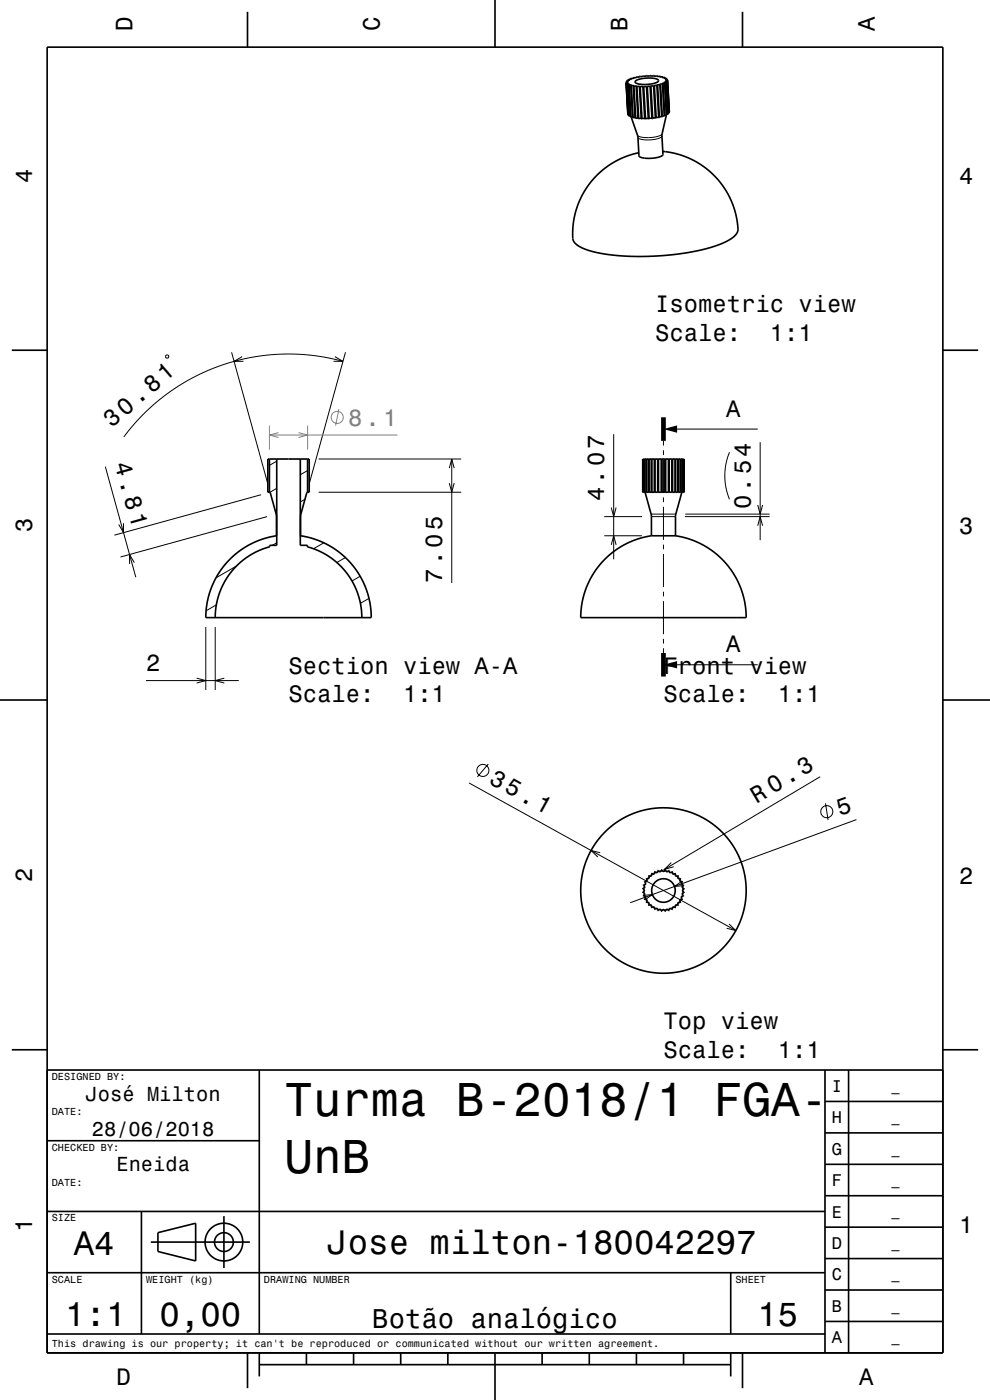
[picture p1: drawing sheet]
<svg xmlns="http://www.w3.org/2000/svg" width="210mm" height="297mm" viewBox="0 0 210 297" stroke-linecap="round" stroke-linejoin="round" font-family="sans-serif">
<g fill="none" stroke="#000" stroke-width=".21">
<path d="M140.4 28.8a3.6 3.6 0 0 1-3 .9l-1.5-.2-.6-.4M140.4 28.4a5.3 5.3 0 0 1-4 .7l-.8-.1-.4-.3M35.1 75.5l.2-.2h.3l.2 .5-.5 .2zM49.1 74.7l7.7 27.8M51.4 75.6l-1.8 1.1 2.1-.1M71 75.6l1.7 1.1-2-.1M72.7 76.7l-3.1-.8-3.5-.5-3.2-.3h-3.3l-3.2 .3-3 .4-2.9 .6-3.4 1-3 1.2-2.7 1.3-2.8 1.6-2.9 1.9-2.6 2-2.4 2.2-2.4 2.5-2 2.6M73.3 74.7l-7.7 27.8M22.3 99l6.5 23.5M58.7 97.8l-1.6 .9M65.2 99.8l-1.5 .9M67.6 97.4h30.2"/>
<path d="M95.3 99.3l.5-1.9 .5 1.9M95.8 97.4v26.3M130.2 92.1v26.6M140.7 93.5v1M140.7 95.5v1M140.7 97.5v7M143.6 91h17.1M154.7 95.9l-.7 2.4-.3 2.5 .3 2.7 .7 2.4M161.2 93.8v20.8M26.2 111v2l-1-1.7M28.5 119.4l-1-1.8v2M55.4 105l-31.1 8.5"/>
<path d="M56.7 109.6l-31.1 8.6M58.7 103.6l-1.4 .8M58.7 115.2l-.9 .5M58.7 109.4h-.1M63.8 112.2l-.1 .1M64.7 105.9l-1 .6M67.6 104.4h30.2M68.7 115.2l-2.2 1.2M73.3 118.3l-1.8 1M95.3 102.5l.5 1.9 .5-1.9M128.2 109.6h8M128.2 113.7h8"/>
<path d="M129.7 115.6l.5-1.9 .5 1.9M129.7 107.7l.5 1.9 .5-1.9M138.1 109.1h5.3M138.2 109.6h5.1M140.7 105.5v1M140.7 107.5v7M140.7 115.5v1M140.7 117.5v7M145.3 109.6h17.9M145.4 109.1h17.8M160.7 107.1l.5 2 .6-2M160.7 111.5l.5-1.9 .6 1.9"/>
<path d="M43.7 133v13.4M45.7 133v13.4M45.9 128.3l-2.2 1.3M50.2 120.1l-4.4 2.5M76.4 122.3l-1.7 1M78.3 126.9l-1.8 1.1M140.7 125.5v1M140.7 127.5v7M140.7 135.5v1M140.7 137.5v1M31 144.4h19.7M41.7 143.9l2 .5-2 .5"/>
<path d="M47.6 143.9l-1.9 .5 1.9 .5M143.6 141h17.1M99.5 166.1l56.6 31.3M103.6 162.1l-2.3 2.7M174 164.8l-33.3 19.8M175.1 170.4l.6 3.6M181.7 173.9l-48 17.6M127.3 180.9l-1.9-.5 1.4 1.4M136.4 190l2-.2-1.6 1.1M140.9 184.3l.1 .1M142.4 183l-1.4 1.4 1.9-.5M144.7 186.9l-1.6 1.2 2-.2"/>
<path d="M154.7 196l1.4 1.4-2-.5"/>
<circle cx="102.4" cy="163.4" r="1.28"/>
<circle cx="175.4" cy="172.2" r="1.28"/>
</g>
<g fill="none" stroke="#808080" stroke-width=".21">
<path d="M57.1 90.3v5.1M57.1 92.3h27.2M59.1 91.8l-2 .5 2 .5M63.3 91.8l1.9 .5-1.9 .5M65.2 90.3v5.1M71.9 86.8l-.7 3.5"/>
<circle cx="71.5" cy="88.5" r="1.28"/>
</g>
<g fill="none" stroke="#000" stroke-width=".35">
<path d="M10 10h190v277h-190zM52.5 2.5v7.5M105 0v10M132.8 17.5l.4 .1-.3 .1M132.8 17.5l.4 6.8M132.9 17.3h.3l-.4 .2M132.9 17.3v.1M132.9 17.7h.4l-.2 .1M132.9 17.7l.4 6.8M133 17.1h.3l-.4 .2M133 17.1v.1M133.1 17.8v.1"/>
<path d="M133.1 17.8l.4 6.9M133.1 17.9h.5l-.2 .1M133.1 17.9l.4 6.8M133.3 16.9h.3l-.6 .2M133.3 16.9v.1M133.4 18l.1 .1M133.4 18l.4 6.8M133.5 18.1h.5l-.2 .1M133.5 18.1l.3 6.7M133.8 16.7h.1l-.6 .2M133.8 16.7v.1M133.8 18.2h.1"/>
<path d="M133.8 18.2l.4 6.7 .1 .1M133.9 18.2h.5l-.1 .1M133.9 18.2l.4 6.8M134.3 16.5l.1 .1-.6 .1M134.3 16.5v.1M134.3 18.3h.2M134.3 18.3l.4 6.8h.1M134.5 18.3h.4l.1 .1M134.5 18.3l.3 6.8M134.8 17.2a5.9 5.9 0 0 1 4.8-.2 .52 .52 0 0 1-.6 .6 6.1 6.1 0 0 1-4.2-.1zM134.9 16.3l-.1 .2h-.5M134.9 16.3v.2"/>
<path d="M135 18.4h.1M135 18.4l.3 6.8h.2M135.1 18.4h.5M135.1 18.4l.4 6.8M135.6 16.2l-.7 .1M135.6 16.2v.1M135.6 18.4h.2M135.6 18.4l.4 6.8h.2M135.8 18.4h.6M135.8 18.4l.4 6.8M136.4 18.4l.4 6.8h.1M136.5 16.1l-.9 .1"/>
<path d="M136.5 16.1h.1M136.5 18.4h-.1M136.5 18.4h.1M136.5 18.4l.4 6.8M137.1 16.1h.1M137.1 16.1h-.6M137.1 18.4l.4 6.8M137.1 18.4h-.6M137.1 18.4h.1M137.3 16v.1M137.3 16l-.2 .1M137.3 18.4h.1"/>
<path d="M137.3 18.4h-.2M137.3 18.4l.4 6.8M137.9 16l-.6 .1M137.9 16h.1M137.9 18.4h-.6M137.9 18.4h.1M137.9 18.4l.4 6.7M138 16h.8M138 16v.1M138.1 18.4h-.2M138.1 18.4l.4 6.7h-.2M138.6 18.3l-.5 .1"/>
<path d="M138.6 18.3l.4 6.8M138.8 18.2v.1M138.8 16l.7 .1M138.8 16v.1M138.8 18.3h-.2M138.8 18.3l.4 6.7-.2 .1M139.3 18.2h-.5M139.3 18.2l.4 6.7M139.5 16.1v.1h.6M139.5 16.1v.1M139.5 18.1l-.2 .1M139.5 18.1l.4 6.8h-.2"/>
<path d="M140 18h-.4l-.1 .1M140 18l.4 6.8M140.1 16.2l-.1 .1h.6M140.1 16.2v.1M140.1 18h-.1M140.1 18l.4 6.8h-.1M140.5 17.8l-.5 .1 .1 .1M140.5 17.8l.4 6.8M140.6 16.3l-.2 .1 .6 .1M140.6 16.3v.2M140.6 17.8h-.1M140.6 17.8l.4 6.8h-.1"/>
<path d="M141 17.6l-.5 .1 .1 .1M141 17.6l.4 6.8M141 16.5h-.2l.6 .1M141 16.5v.1M141.1 17.6h-.1M141.1 17.6l.3 6.8M141.3 17.4l-.4 .1 .2 .1M141.3 17.4l.4 6.8M141.4 16.6l-.3 .1 .4 .1M141.4 16.6v.2M141.4 17.4h-.1M141.4 17.4l.3 6.8"/>
<path d="M141.5 16.8l-.3 .1 .4 .1M141.5 16.8v.2M141.5 17.2l-.4 .1 .3 .1M141.5 17.2l.4 6.8M141.6 17l-.4 .1 .3 .1M141.6 17l.4 6.8M157.5 2.5v7.5M133.2 24.3h.1M133.2 24.4l.1 .1M133.4 24.5h-.1M133.7 24.6l-.2 .1M134.2 24.8h-.4"/>
<path d="M134.7 24.9l-.4 .1M135.3 25l-.5 .1M136 25.1l-.5 .1M136.8 25.2h-.6M137.5 25.2h-.6M137.7 25.2h-.2M138.3 25.1l-.6 .1M139 25.1h-.5M139.7 24.9l-.5 .1M140.4 24.8h-.5M140.6 32.1l3.2 .6 2.6 1 2.6 1.4 2.3 1.9 1.9 2.3 1.5 2.4 1.1 2.7 .6 3a2.82 2.82 0 0 1-1.8 3.5l-3.4 1.4-4.7 1.2-5 .6-5.4 .3-5-.2-4.3-.6-3.4-1-1-.6-.6-.7a3.1 3.1 0 0 1-.3-2.2l.3-2.8 .8-2.8 1.1-2.5 1.7-2.5 2.1-2.2 2.4-1.7 2.7-1.3 2.9-.9M140.9 24.6h-.4"/>
<path d="M141.3 24.4a15.5 15.5 0 0 0-.7 8.4 3.6 3.6 0 0 1-3 .8l-1.5-.2-.6-.4a15.6 15.6 0 0 0-1.6-8.2M141.4 24.4h-.4M141.7 24.2h-.3M141.9 24h-.2M141.9 23.8h.1M141.9 24h.1M142 23.8h.1M2.5 74.3h7.5M200 74.3h7.5M56.8 97.4h8.8v7h-.5l-1.3 4.9v4.4l3.1 .7 3 1.4 2.4 1.7 2.2 2.1 1.7 2.4 1.4 2.9 .9 3.1 .3 3h-35.1l.3-3.2 .7-2.7 1.3-2.9 1.9-2.7 2.4-2.2 2.5-1.7 2.9-1.3 3-.6-.1-4.6-1.3-4.7h-.5zM57.1 97.4v7M58.7 97.4v18.3h-1.5v.3l-2.1 .7-1.8 .9-2 1.5-2 1.9-1.6 2.3-1 2.2-.8 2.9-.2 2.6"/>
<path d="M63.7 97.4v18.3h1.5v.3l1.8 .6 1.8 .9 2.3 1.5 1.9 1.9 1.6 2.3 1.2 2.4 .7 2.7 .3 2.7M65.2 97.4v7M136.3 97.4h8.8v7h-8.8zM136.5 97.4v7M136.7 97.4v7M136.8 97.4v7M137.1 97.4v7M137.2 97.4v7M137.6 97.4v7M137.7 97.4v7M138.1 97.4v7M138.3 97.4v7"/>
<path d="M138.8 97.4v7M139 97.4v7M139.5 97.4v7M139.7 97.4v7M140.3 97.4v7M140.4 97.4v7M141 97.4v7M141.2 97.4v7M141.8 97.4v7M142 97.4v7M142.5 97.4v7M142.7 97.4v7"/>
<path d="M143.2 97.4v7M143.3 97.4v7M143.8 97.4v7M143.9 97.4v7M144.3 97.4v7M144.4 97.4v7M144.7 97.4v7M144.8 97.4v7M145 97.4v7M145.1 97.4v7M136.8 104.4l1.4 4.9v4.4M138.2 113.7l-2.9 .6-3 1.3-2.7 1.9-2.1 2-1.8 2.5-1.4 2.9-.9 3.1-.2 3h35.1l-.3-3.2-.8-2.9-1.4-2.9-1.8-2.4-2.1-2.1-2.5-1.7-2.7-1.3-3.4-.8"/>
<path d="M138.2 113.7h5.1M144.6 104.4l-1.3 4.9v4.4M0 148.5h10M200 148.5h10M137.6 185.9l.1-.2 .4 .1 .1-.2-.1-.2 .2-.1 .4 .1 .3-.5 .3 .2 .2-.1v-.3l.2-.1 .3 .3 .2-.1 .1-.3h.1l.3 .4 .2-.1 .1-.3h.2l.2 .4 .6-.2 .1 .4h.2l.2-.2 .2 .1v.4h.6v.4l.2 .1 .3-.2 .1 .2-.1 .4 .2 .1 .3-.1 .1 .2-.2 .4 .2 .1h.3l.1 .1-.3 .4 .2 .2h.3v.2l-.3 .3 .1 .2h.3v.2l-.3 .3v.2l.3 .1v.2l-.4 .2 .3 .5-.4 .2-.1 .2 .3 .2-.1 .2h-.4l-.1 .2 .2 .3-.1 .1h-.4l-.1 .6-.4-.1-.2 .2 .1 .3-.1 .1-.4-.2-.3 .5-.3-.2-.2 .1v.3l-.2 .1-.3-.3-.2 .1-.1 .3h-.2l-.2-.3h-.2l-.2 .3h-.1l-.2-.4-.6 .2-.1-.4h-.2l-.2 .2h-.2l-.1-.5-.6 .1 .1-.5-.3-.1-.2 .2-.1-.1 .1-.4-.6-.2 .1-.4-.1-.2-.3 .1-.1-.2 .2-.4-.1-.1-.3-.1v-.1l.3-.3-.1-.3h-.3l-.1-.2 .4-.2-.1-.3-.3-.1 .1-.2 .3-.2-.2-.5 .4-.1v-.3l-.2-.2 .1-.1 .4-.1v-.6h.4l.1-.2zM2.5 222.7h7.5M10 227h190M55 227v56M175 233.7h25M175 227v60M180 227v60M200 222.7h7.5"/>
<path d="M10 257h165M10 242h45M30 257v26M47.5 258v11M175 253.7h25M175 247h25M175 240.3h25M10 270h165M32 263.5h21M33.5 261.5l8-2v8l-8-2zM155 270v13M175 273.7h25"/>
<path d="M175 267h25M175 260.3h25M10 283h165M52.5 287v7.5M55 289.5h100M55 287v5M65 287v2.5M75 287v2.5M85 287v2.5M95 287v2.5M105 287v10M115 287v2.5"/>
<path d="M125 287v2.5M135 287v2.5M145 287v2.5M155 287v5M157.5 287v7.5M175 280.3h25"/>
<circle cx="140.7" cy="188.9" r="2.5"/>
<circle cx="140.7" cy="188.9" r="17.5"/>
<circle cx="47.5" cy="263.5" r="2"/>
<circle cx="47.5" cy="263.5" r="4"/>
</g>
<path d="M140.7 88.5v5M140.7 138.5v5" fill="none" stroke="#000" stroke-width="1" stroke-linecap="butt"/>
<g fill="#000">
<path d="M140.7 91l2.9-.7v1.5z" fill-rule="evenodd"/>
<path d="M140.7 141l2.9-.7v1.5z" fill-rule="evenodd"/>
</g>
<g font-size="10.1">
<text x="60.3" y="236.7">Turma B-2018/1 FGA-</text>
<text x="60.3" y="248.8">UnB</text>
</g>
<g font-size="7.2">
<text x="15.7" y="266.3">A4</text>
<text x="69.5" y="266.1">Jose milton-180042297</text>
<text x="13.8" y="281.3">1:1</text>
<text x="33.8" y="281.3">0,00</text>
<text x="160.7" y="281.3">15</text>
</g>
<text font-size="5.8" x="79" y="281.6">Botão analógico</text>
<g font-size="5">
<text x="28.1" y="6.5" transform="rotate(-90 28.1 6.5)">D</text>
<text x="80.6" y="6.5" transform="rotate(-90 80.6 6.5)">C</text>
<text x="133.1" y="6.5" transform="rotate(-90 133.1 6.5)">B</text>
<text x="185.6" y="6.5" transform="rotate(-90 185.6 6.5)">A</text>
<text x="6.8" y="38.7" transform="rotate(-90 6.8 38.7)">4</text>
<text x="203.5" y="39">4</text>
<text x="139" y="66.3">Isometric view</text>
<text x="139" y="72.3">Scale:</text>
<text x="163.3" y="72.3">1:1</text>
<text x="154.1" y="88.4">A</text>
<text x="23.7" y="90.8" transform="rotate(-41 23.7 90.8)">30.81</text>
<text x="24.3" y="98.5" transform="rotate(74 24.3 98.5)">4.81</text>
<text x="128.2" y="106.4" transform="rotate(-90 128.2 106.4)">4.07</text>
<text x="6.8" y="112.9" transform="rotate(-90 6.8 112.9)">3</text>
<text x="159.2" y="108.1" transform="rotate(-90 159.2 108.1)">0.54</text>
<text x="203.5" y="113.2">3</text>
<text x="93.8" y="123.7" transform="rotate(-90 93.8 123.7)">7.05</text>
<text x="31" y="142.4">2</text>
<text x="61.2" y="142.9">Section view A-A</text>
<text x="140.7" y="142.9">Front view</text>
<text x="154.1" y="138.4">A</text>
<text x="61.2" y="148.9">Scale:</text>
<text x="85.5" y="148.9">1:1</text>
<text x="140.7" y="148.9">Scale:</text>
<text x="165" y="148.9">1:1</text>
<text x="103.6" y="166.1" transform="rotate(29 103.6 166.1)">35.1</text>
<text x="160.5" y="170.5" transform="rotate(-31 160.5 170.5)">R 0.3</text>
<text x="178.1" y="173" transform="rotate(-20 178.1 173)">5</text>
<text x="6.8" y="187.1" transform="rotate(-90 6.8 187.1)">2</text>
<text x="203.5" y="187.4">2</text>
<text x="140.7" y="218.3">Top view</text>
<text x="140.7" y="224.4">Scale:</text>
<text x="165" y="224.4">1:1</text>
<text x="6.8" y="261.3" transform="rotate(-90 6.8 261.3)">1</text>
<text x="203.5" y="261.6">1</text>
<text x="24.7" y="293.8">D</text>
<text x="182.2" y="293.8">A</text>
</g>
<text font-size="5" fill="#808080" x="73.8" y="90.3">8.1</text>
<g font-size="4.3">
<text x="18.2" y="233.5">José Milton</text>
<text x="19.5" y="241">28/06/2018</text>
<text x="24.7" y="248.5">Eneida</text>
</g>
<g font-size="3.6">
<text x="176.4" y="231.6">I</text>
<text x="176.4" y="238.3">H</text>
<text x="176.4" y="245">G</text>
<text x="176.4" y="251.6">F</text>
<text x="176.4" y="258.3">E</text>
<text x="176.4" y="265">D</text>
<text x="176.4" y="271.6">C</text>
<text x="176.4" y="278.3">B</text>
<text x="176.4" y="285">A</text>
</g>
<g font-size="2.9">
<text x="189.1" y="231.4">_</text>
<text x="189.1" y="238">_</text>
<text x="189.1" y="244.7">_</text>
<text x="189.1" y="251.4">_</text>
<text x="189.1" y="258">_</text>
<text x="189.1" y="264.7">_</text>
<text x="189.1" y="271.4">_</text>
<text x="189.1" y="278">_</text>
<text x="189.1" y="284.7">_</text>
</g>
<g font-size="2.2">
<text x="11" y="229.1">DESIGNED BY:</text>
<text x="11" y="236.6">DATE:</text>
<text x="11" y="244.1">CHECKED BY:</text>
<text x="11" y="251.6">DATE:</text>
<text x="11" y="259.1">SIZE</text>
<text x="11" y="272.1">SCALE</text>
<text x="31" y="272.1">WEIGHT (kg)</text>
<text x="56" y="272.1">DRAWING NUMBER</text>
<text x="156" y="272.1">SHEET</text>
<text x="11" y="285.8">This drawing is our property; it can't be reproduced or communicated without our written agreement.</text>
</g>
</svg>
